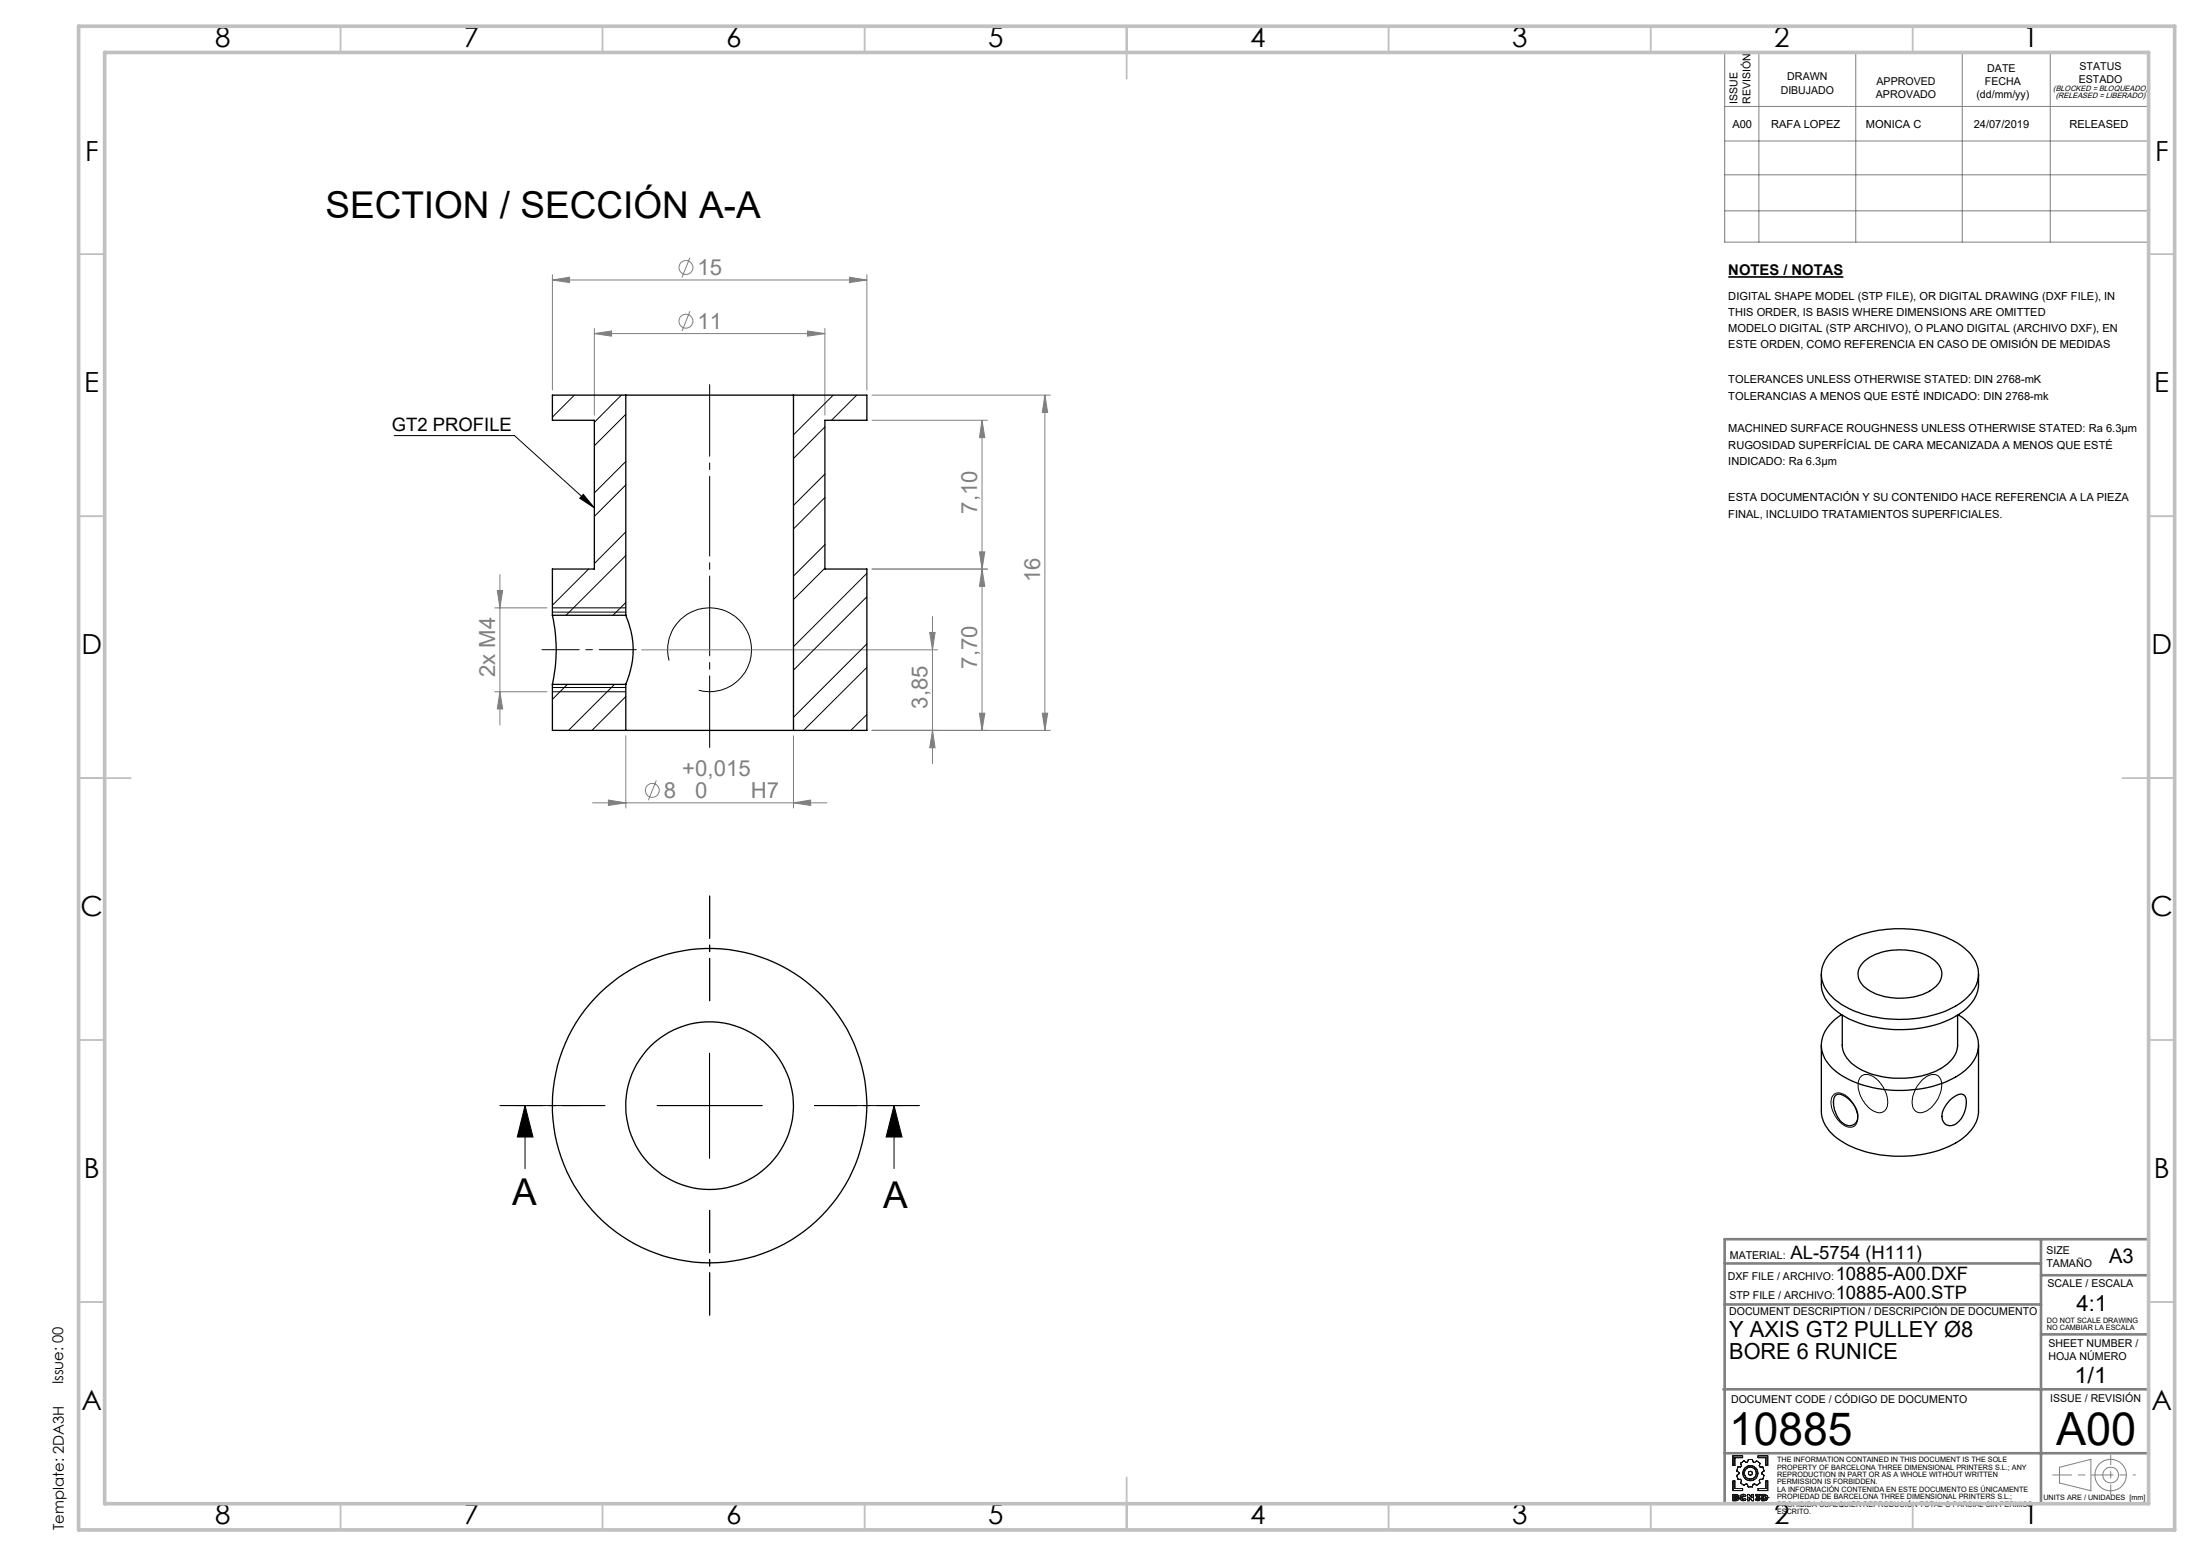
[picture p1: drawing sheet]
<svg xmlns="http://www.w3.org/2000/svg" width="420mm" height="297mm" viewBox="0 0 420 297" stroke-linecap="round" stroke-linejoin="round" font-family="sans-serif">
<path d="M329.8 52.9h22" fill="none" stroke="#000" stroke-width=".32"/>
<g fill="none" stroke="#808080" stroke-width=".19">
<path d="M329.1 10h80.9v36.2h-80.9zM335.6 10v36.2M354.1 10v36.2M374.4 10v36.2M391.2 10v36.2M329.1 20.3h80.9M329.1 26.9h80.9M329.1 33.4h80.9M105.4 53.4l3.3-.5v1zM105.4 52.4v22M105.4 53.4h60M131.7 59.4l-1.6 3.8"/>
<path d="M131.7 49.2l-1.6 3.7M162.1 52.9l3.3 .5-3.3 .5zM165.4 52.4v22M329.1 40.2h80.9M113.4 63.7l3.3-.5v1zM113.4 62.7v16.5M113.4 63.7h44M154.1 63.2l3.3 .5-3.3 .5zM157.4 62.7v16.5M166.4 75.4h34M199.4 75.4l.5 3.3h-1zM199.4 75.4v64"/>
<path d="M166.4 80.2h22M187.4 80.2l.5 3.3h-1zM187.4 80.2v59.2M94.4 116h10M94.9 112.7h1l-.5 3.3zM95.4 109.7v28.7M166.4 108.6h22M177.9 117.7v28.1M186.9 105.3h1l-.5 3.3zM187.4 108.6l.5 3.3h-1zM94.4 132h10M95.4 132l.5 3.3h-1z"/>
<path d="M122.4 124h56.5M166.4 139.4h34M177.4 120.7h1l-.5 3.3zM177.9 139.4l.5 3.3h-1zM186.9 136.1h1l-.5 3.3zM198.9 136.1h1l-.5 3.3zM113.1 153.2h44.7M116.1 152.7l3.3 .5-3.3 .5zM119.4 140.4v13.8M125.2 149l-1.5 3.7M151.4 153.2l3.3-.5v1zM151.4 140.4v13.8"/>
<path d="M393 280.1l6-1.6v6l-6-1.4z"/>
<circle cx="130.9" cy="51.1" r="1.32"/>
<circle cx="130.9" cy="61.3" r="1.33"/>
<circle cx="124.5" cy="150.9" r="1.32"/>
<circle cx="402.7" cy="281.6" r="3"/>
<circle cx="402.8" cy="281.5" r="1.49"/>
</g>
<g fill="none" stroke="#000" stroke-width=".19">
<path d="M75.2 83.1h23l15.2 13.8M111.3 94.4l2.1 2.5-2.8-1.8zM105.4 116h14M105.4 116.8h14M105.4 132h14M105.4 131.2h14M127.7 126.1a8 8 0 0 1 7-10.1 8 8 0 0 1 8.7 8.7 8 8 0 0 1-10.1 7.1M98.7 211h12M100.2 211l1.5 6h-3zM100.2 211v12.1M125.4 211h20M135.4 201v20"/>
<path d="M160.1 211h12M170.6 211l1.5 6h-3zM170.6 211v12.1M350.1 208.8a2.66 2.66 0 0 1 3.1 1.3 4.1 4.1 0 0 1 .8 4.7 1.93 1.93 0 0 1-2.6-.4 4.8 4.8 0 0 1-1.8-5.1zM355 205.6a2.17 2.17 0 0 1 3.2 .5 5.4 5.4 0 0 1 1.8 5.5 1.77 1.77 0 0 1-2.8 .3 5.7 5.7 0 0 1-2.4-5.8zM366.7 206.2a2.65 2.65 0 0 1 3.2-.9 3.3 3.3 0 0 1 .2 3.8 4.5 4.5 0 0 1-3.9 3.3 1.91 1.91 0 0 1-1.3-2.5l.2-1 .4-1.1z"/>
</g>
<g fill="none" stroke="#191924" stroke-width=".19">
<path d="M330.7 277.9h1.8v.3h-1.5v1.5h-.3zM332.1 279.3l.7-.5 .4 .3 .3-.1 .1-.4h.8l.1 .4 .3 .1 .4-.3 .7 .5-.2 .5 .2 .2h.5l.2 .8-.4 .3v.2l.4 .3-.2 .8h-.5l-.2 .2 .1 .5-.6 .4-.4-.3-.3 .1-.1 .5h-.8l-.2-.5-.2-.1-.4 .3-.7-.4 .2-.5-.2-.2h-.5l-.2-.8 .4-.3v-.2l-.4-.3 .2-.8h.5l.2-.2zM335.5 277.9h1.8v1.8h-.3v-1.5h-1.5zM330.7 282.7h.3v1.4h1.5v.4h-1.8zM331 285.5l.4 .1-.4 .1zM331 286l.4 .1-.4 .1zM331.3 285.3l.3 .1 .1 .1M331.3 285.3h.2l.2 .2M331.3 285.3h-.6v1.2l.9-.1 .2-.3M331.4 285.6h.1M331.4 286.1h.1M331.7 285.5l-.2 .3 .3 .3"/>
<path d="M331.7 285.5h.1M331.8 286.1h.1M332 285.9l.2 .3 .4 .3 .6-.3M332 285.9l.1 .3 .2 .2a.69 .69 0 0 0 .9-.2M332 285.9h.1M332.4 285.9l.1 .2 .2 .1 .2-.2M332.4 285.9l.1 .2 .4-.1M332.4 285.9h.1M332.9 285.7l-.2-.2-.3 .1v.3M332.9 285.7l-.4-.1-.1 .3M332.9 286l.3 .2M333.2 285.5l-.5-.3-.5 .2-.2 .5"/>
<path d="M333.2 285.5a.67 .67 0 0 0-1.1 0l-.1 .4M333.2 285.5l-.3 .2M333.5 285.3h.3l.5 .6v-.6h.3v1.2h-.3l-.5-.7v.7h-.3zM335.1 286l.3 .2 .2-.1-.2 .1zM335.1 286l-.2 .2M335.5 284.1h1.5v-1.4h.3v1.8h-1.8zM335.6 286.1l-.4-.2v-.2l.3-.2h-.5v-.2h.8v.2l-.2 .2 .3 .4M335.6 286.1h.1M335.9 286.1l-.2 .3-.3 .1-.5-.3M335.9 286.1l-.2 .3-.4 .1-.4-.3M335.9 286.1h.1M336.2 285.3h.5l.5 .2 .2 .4-.3 .4-.9 .2z"/>
<path d="M336.6 285.5l.3 .1v.5h-.3zM337 285.9h.1M337.4 285.9h.1"/>
<circle cx="334" cy="281.2" r=".39"/>
<circle cx="334" cy="281.2" r="1.45"/>
<circle cx="334" cy="281.2" r="1.14"/>
</g>
<path d="M121.4 124h-18" fill="none" stroke="#000" stroke-width=".19" stroke-dasharray="15.2 1.3 1.3 1.3" stroke-dashoffset="8.1"/>
<path d="M135.4 73.4v69.3" fill="none" stroke="#000" stroke-width=".19" stroke-dasharray="15.2 1.3 1.3 1.3" stroke-dashoffset="1.6"/>
<path d="M135.4 191v-20M115.4 211h-20M155.4 211h20M135.4 231v20" fill="none" stroke="#000" stroke-width=".19" stroke-dasharray="15.2 1.3 1.3 1.3" stroke-dashoffset="7.1"/>
<path d="M391.7 281.5h11.1" fill="none" stroke="#808080" stroke-width=".19" stroke-dasharray="15.2 1.3 1.3 1.3" stroke-dashoffset="11.6"/>
<path d="M402.8 281.5h4.7" fill="none" stroke="#808080" stroke-width=".19" stroke-dasharray="15.2 1.3 1.3 1.3" stroke-dashoffset="14.8"/>
<path d="M402.8 277.8v7.4" fill="none" stroke="#808080" stroke-width=".19" stroke-dasharray="15.2 1.3 1.3 1.3" stroke-dashoffset="13.4"/>
<path d="M329.1 236.5h80.9v50.5h-80.9zM389.5 236.5v50.5M329.1 249h60.4M329.1 241.2h60.4M389.5 243.4h20.5M389.5 254.7h20.5M328.9 265.2h81.1M329.1 277.4h80.9" fill="none" stroke="#808080" stroke-width=".5"/>
<g fill="none" stroke="#c0c0c0" stroke-width=".35">
<path d="M65 5v5M115 5v5M165 5v5M215 5v10M265 5v5M315 5v5M365 5v5M15 48.5h5M410 48.5h5M15 98.5h5M410 98.5h5M15 148.5h10"/>
<path d="M405 148.5h10M15 198.5h5M410 198.5h5M15 248.5h5M410 248.5h5M65 287v5M115 287v5M165 287v5M215 282v10M265 287v5M315 287v5M365 287v5"/>
</g>
<path d="M15 5h400v287h-400zM20 10h390v277h-390z" fill="none" stroke="#c0c0c0" stroke-width=".7"/>
<path d="M170.6 211l1.5 6h-3zM100.2 211l1.5 6h-3z" fill="#000"/>
<g fill="#808080">
<path d="M151.4 153.2l3.3-.5v1zM116.1 152.7l3.3 .5-3.3 .5z"/>
<path d="M113.4 63.7l3.3-.5v1zM154.1 63.2l3.3 .5-3.3 .5zM105.4 53.4l3.3-.5v1zM162.1 52.9l3.3 .5-3.3 .5z"/>
<path d="M186.9 105.3h1l-.5 3.3zM187.4 80.2l.5 3.3h-1zM95.4 132l.5 3.3h-1zM94.9 112.7h1l-.5 3.3z"/>
<path d="M177.9 139.4l.5 3.3h-1zM177.4 120.7h1l-.5 3.3z"/>
<path d="M199.4 75.4l.5 3.3h-1zM198.9 136.1h1l-.5 3.3zM187.4 108.6l.5 3.3h-1zM186.9 136.1h1l-.5 3.3z"/>
</g>
<path d="M111.3 94.4l2.1 2.5-2.8-1.8z" fill="#000"/>
<g fill="none" stroke="#000" stroke-width=".25">
<path d="M119.4 75.4h32M119.4 75.4v42M119.4 75.4h-14v4.8h8v28.4h-8v8.8M151.4 75.4v64M151.4 75.4h14v4.8h-8v28.4h8v30.8h-14M105.4 117.4a29.7 29.7 0 0 1 0 13.2M105.4 117.4h14M119.4 117.4a16.1 16.1 0 0 1 0 13.2M105.4 130.6h14M105.4 130.6v8.8h14M119.4 139.4h32M119.4 130.6v8.8"/>
<path d="M347.6 185.9v2a6.7 6.7 0 0 0 3.2 5.4 21.3 21.3 0 0 0 13.9 3.2 18 18 0 0 0 10.7-4.2 6.4 6.4 0 0 0 2.1-4.4v-2M347.6 199.5v12.6a7.4 7.4 0 0 0 4.2 6 22.8 22.8 0 0 0 15.8 2.1 14.4 14.4 0 0 0 8.8-4.9 5.6 5.6 0 0 0 1.1-3.2v-12.6M349.8 181.3a19.1 19.1 0 0 1 12.5-4 19.7 19.7 0 0 1 12.6 3.7 5.8 5.8 0 0 1 1.8 7.8 13.2 13.2 0 0 1-8.5 5.1 23 23 0 0 1-16.9-2.2 7.2 7.2 0 0 1-3.7-5.9 6.5 6.5 0 0 1 2.2-4.5zM351.4 193.7a7 7 0 0 0-3.8 6.5 8.5 8.5 0 0 0 5.3 5.9 23.6 23.6 0 0 0 20.3-.5 7.8 7.8 0 0 0 4.3-5.8 7.1 7.1 0 0 0-3.8-6.1M351.5 193.8v5.7a5.5 5.5 0 0 0 3.4 4.5 17.2 17.2 0 0 0 15.9-.3 5.3 5.3 0 0 0 2.8-4.2v-5.7M355.7 183.5a11.8 11.8 0 0 1 10.9-1.6 5.4 5.4 0 0 1 3.9 3.6 3.7 3.7 0 0 1-2.3 3.7 12 12 0 0 1-12.2-.7 3.1 3.1 0 0 1-.3-5zM350.3 209.1a1.46 1.46 0 0 1 1.9 .2 4.3 4.3 0 0 1 2.2 4.5 1.71 1.71 0 0 1-3 .4 5.1 5.1 0 0 1-1.4-4.8zM372.2 209.9l1.2-.8a1.13 1.13 0 0 1 1.2-.2 1.13 1.13 0 0 1 .6 1.1 5 5 0 0 1-2.4 4.7 1.69 1.69 0 0 1-1.8-.3 1.69 1.69 0 0 1-.4-1.8l.6-1.4z"/>
<circle cx="135.4" cy="211" r="16"/>
<circle cx="135.4" cy="211" r="30"/>
</g>
<g fill="none" stroke="#000" stroke-width=".19">
<path d="M109.6 75.4l-4.2 4.2M118.6 75.4l-5.2 5.2M119.4 79.1l-6 6M159 75.4l-7.6 7.6M163.5 75.4l-4.8 4.8M119.4 88.1l-6 6M119.4 92.6l-6 6M157.4 90.5l-6 6M157.4 81.5l-6 6M157.4 95l-6 6M112.3 108.6l-6.9 6.9M119.4 115l-2.4 2.4"/>
<path d="M119.4 101.5l-6 6.1M119.4 106l-11.4 11.4M157.4 104l-6 6M157.4 108.4l-6 6M165.4 109.4l-14 14M165.4 113.9l-14 14M108.3 130.6l-2.9 2.9M117.3 130.6l-8.8 8.8M119.4 133l-6.4 6.4M165.4 122.9l-14 14M165.4 136.4l-3.1 3M165.4 127.4l-12 12"/>
</g>
<g font-size="8.7">
<text x="330" y="275.9">10885</text>
<text x="392.3" y="275.9">A00</text>
</g>
<g font-size="7.1">
<text x="62.1" y="41.6">SECTION / SECCIÓN A-A</text>
<text x="97.8" y="229.9">A</text>
<text x="168.5" y="230.6">A</text>
</g>
<g font-size="5.3">
<text x="41" y="8.9">8</text>
<text x="88.5" y="8.9">7</text>
<text x="138.5" y="8.9">6</text>
<text x="188.5" y="8.9">5</text>
<text x="238.5" y="8.9">4</text>
<text x="288.5" y="8.9">3</text>
<text x="338.5" y="8.9">2</text>
<text x="386" y="8.9">1</text>
<text x="16.2" y="30.7">F</text>
<text x="411.2" y="30.7">F</text>
<text x="16.1" y="74.9">E</text>
<text x="411.1" y="74.9">E</text>
<text x="15.5" y="124.9">D</text>
<text x="410.5" y="124.9">D</text>
<text x="15.4" y="174.9">C</text>
<text x="410.4" y="174.9">C</text>
<text x="16" y="224.9">B</text>
<text x="411" y="224.9">B</text>
<text x="15.5" y="269.2">A</text>
<text x="410.5" y="269.2">A</text>
<text x="41" y="290.9">8</text>
<text x="88.5" y="290.9">7</text>
<text x="138.5" y="290.9">6</text>
<text x="188.5" y="290.9">5</text>
<text x="238.5" y="290.9">4</text>
<text x="288.5" y="290.9">3</text>
<text x="338.5" y="290.9">2</text>
<text x="386" y="290.9">1</text>
</g>
<g font-size="4.2" fill="#808080">
<text x="133.1" y="52.5">15</text>
<text x="133.1" y="62.7">11</text>
<text x="186.5" y="98.1" transform="rotate(-90 186.5 98.1)">7,10</text>
<text x="198.5" y="111.1" transform="rotate(-90 198.5 111.1)">16</text>
<text x="94.5" y="129.3" transform="rotate(-90 94.5 129.3)">2x M4</text>
<text x="186.5" y="127.6" transform="rotate(-90 186.5 127.6)">7,70</text>
<text x="177" y="135.3" transform="rotate(-90 177 135.3)">3,85</text>
<text x="130.2" y="148">+0,015</text>
<text x="126.7" y="152.3">8</text>
<text x="132.7" y="152.3">0</text>
<text x="143.3" y="152.3">H7</text>
</g>
<g font-size="4.2">
<text x="396.2" y="250.3">4:1</text>
<text x="330" y="255.2">Y AXIS GT2 PULLEY Ø8</text>
<text x="330" y="259.5">BORE 6 RUNICE</text>
<text x="395.8" y="264">1/1</text>
</g>
<text font-size="3.9" x="402.5" y="241.1">A3</text>
<g font-size="3.5">
<text x="74.8" y="82.3">GT2 PROFILE</text>
<text x="341.7" y="240.4">AL-5754 (H111)</text>
<text x="350.3" y="244.3">10885-A00.DXF</text>
<text x="350.3" y="247.9">10885-A00.STP</text>
</g>
<g font-size="2.8">
<text x="329.8" y="52.6">NOTES / NOTAS</text>
<text x="12.1" y="264.2" transform="rotate(-90 12.1 264.2)">Issue: 00</text>
<text x="12.2" y="292" transform="rotate(-90 12.2 292)">Template: 2DA3H</text>
</g>
<g font-size="2.1">
<text x="339.8" y="17.9">DIBUJADO</text>
<text x="341.1" y="15.4">DRAWN</text>
<text x="358.1" y="16.3">APPROVED</text>
<text x="378.8" y="16.3">FECHA</text>
<text x="379.2" y="13.8">DATE</text>
<text x="396.7" y="15.8">ESTADO</text>
<text x="396.8" y="13.3">STATUS</text>
<text x="331.5" y="19.8" transform="rotate(-90 331.5 19.8)">ISSUE</text>
<text x="334" y="19.8" transform="rotate(-90 334 19.8)">REVISIÓN</text>
<text x="357.9" y="18.8">APROVADO</text>
<text x="377.1" y="18.8">(dd/mm/yy)</text>
<text x="330.6" y="24.3">A00</text>
<text x="338" y="24.3">RAFA LOPEZ</text>
<text x="356.1" y="24.3">MONICA C</text>
<text x="376.6" y="24.3">24/07/2019</text>
<text x="394.9" y="24.3">RELEASED</text>
<text x="329.8" y="57.2">DIGITAL SHAPE MODEL (STP FILE), OR DIGITAL DRAWING (DXF FILE), IN</text>
<text x="329.8" y="60.3">THIS ORDER, IS BASIS WHERE DIMENSIONS ARE OMITTED</text>
<text x="329.8" y="63.4">MODELO DIGITAL (STP ARCHIVO), O PLANO DIGITAL (ARCHIVO DXF), EN</text>
<text x="329.8" y="66.5">ESTE ORDEN, COMO REFERENCIA EN CASO DE OMISIÓN DE MEDIDAS</text>
<text x="329.8" y="73.2">TOLERANCES UNLESS OTHERWISE STATED: DIN 2768-mK</text>
<text x="329.8" y="76.3">TOLERANCIAS A MENOS QUE ESTÉ INDICADO: DIN 2768-mk</text>
<text x="329.8" y="82.5">MACHINED SURFACE ROUGHNESS UNLESS OTHERWISE STATED: Ra 6.3µm</text>
<text x="329.8" y="85.7">RUGOSIDAD SUPERFÍCIAL DE CARA MECANIZADA A MENOS QUE ESTÉ</text>
<text x="329.8" y="88.8">INDICADO: Ra 6.3µm</text>
<text x="329.8" y="95.7">ESTA DOCUMENTACIÓN Y SU CONTENIDO HACE REFERENCIA A LA PIEZA</text>
<text x="329.8" y="98.8">FINAL, INCLUIDO TRATAMIENTOS SUPERFICIALES.</text>
<text x="390.5" y="239.4">SIZE</text>
<text x="329.7" y="244.3">DXF FILE / ARCHIVO:</text>
<text x="330.1" y="240.4">MATERIAL:</text>
<text x="390.5" y="241.9">TAMAÑO</text>
<text x="390.7" y="245.6">SCALE / ESCALA</text>
<text x="330" y="251">DOCUMENT DESCRIPTION / DESCRIPCIÓN DE DOCUMENTO</text>
<text x="330" y="247.9">STP FILE / ARCHIVO:</text>
<text x="390.9" y="257.1">SHEET NUMBER /</text>
<text x="390.9" y="259.6">HOJA NÚMERO</text>
<text x="330.3" y="267.7">DOCUMENT CODE / CÓDIGO DE DOCUMENTO</text>
<text x="391.2" y="267.5">ISSUE / REVISIÓN</text>
</g>
<g font-size="1.5">
<text x="391.8" y="17.4">(BLOCKED = BLOQUEADO)</text>
<text x="392.3" y="18.8">(RELEASED = LIBERADO)</text>
</g>
<g font-size="1.4">
<text x="390.6" y="252.5">DO NOT SCALE DRAWING</text>
<text x="390.6" y="253.9">NO CAMBIAR LA ESCALA</text>
<text x="339.1" y="279.1">THE INFORMATION CONTAINED IN THIS DOCUMENT IS THE SOLE</text>
<text x="339.1" y="280.5">PROPERTY OF BARCELONA THREE DIMENSIONAL PRINTERS S.L.; ANY</text>
<text x="339.1" y="281.9">REPRODUCTION IN PART OR AS A WHOLE WITHOUT WRITTEN</text>
<text x="339.1" y="283.3">PERMISSION IS FORBIDDEN.</text>
<text x="339.1" y="284.7">LA INFORMACIÓN CONTENIDA EN ESTE DOCUMENTO ES ÚNICAMENTE</text>
<text x="339.1" y="286.1">PROPIEDAD DE BARCELONA THREE DIMENSIONAL PRINTERS S.L.;</text>
<text x="339.1" y="287.6">PROHIBIDA CUALQUIER REPRODUCIÓN TOTAL O PARCIAL SIN PERMISO</text>
<text x="389.9" y="286.3">UNITS ARE / UNIDADES [mm]</text>
<text x="339.1" y="289">ESCRITO.</text>
</g>
</svg>
